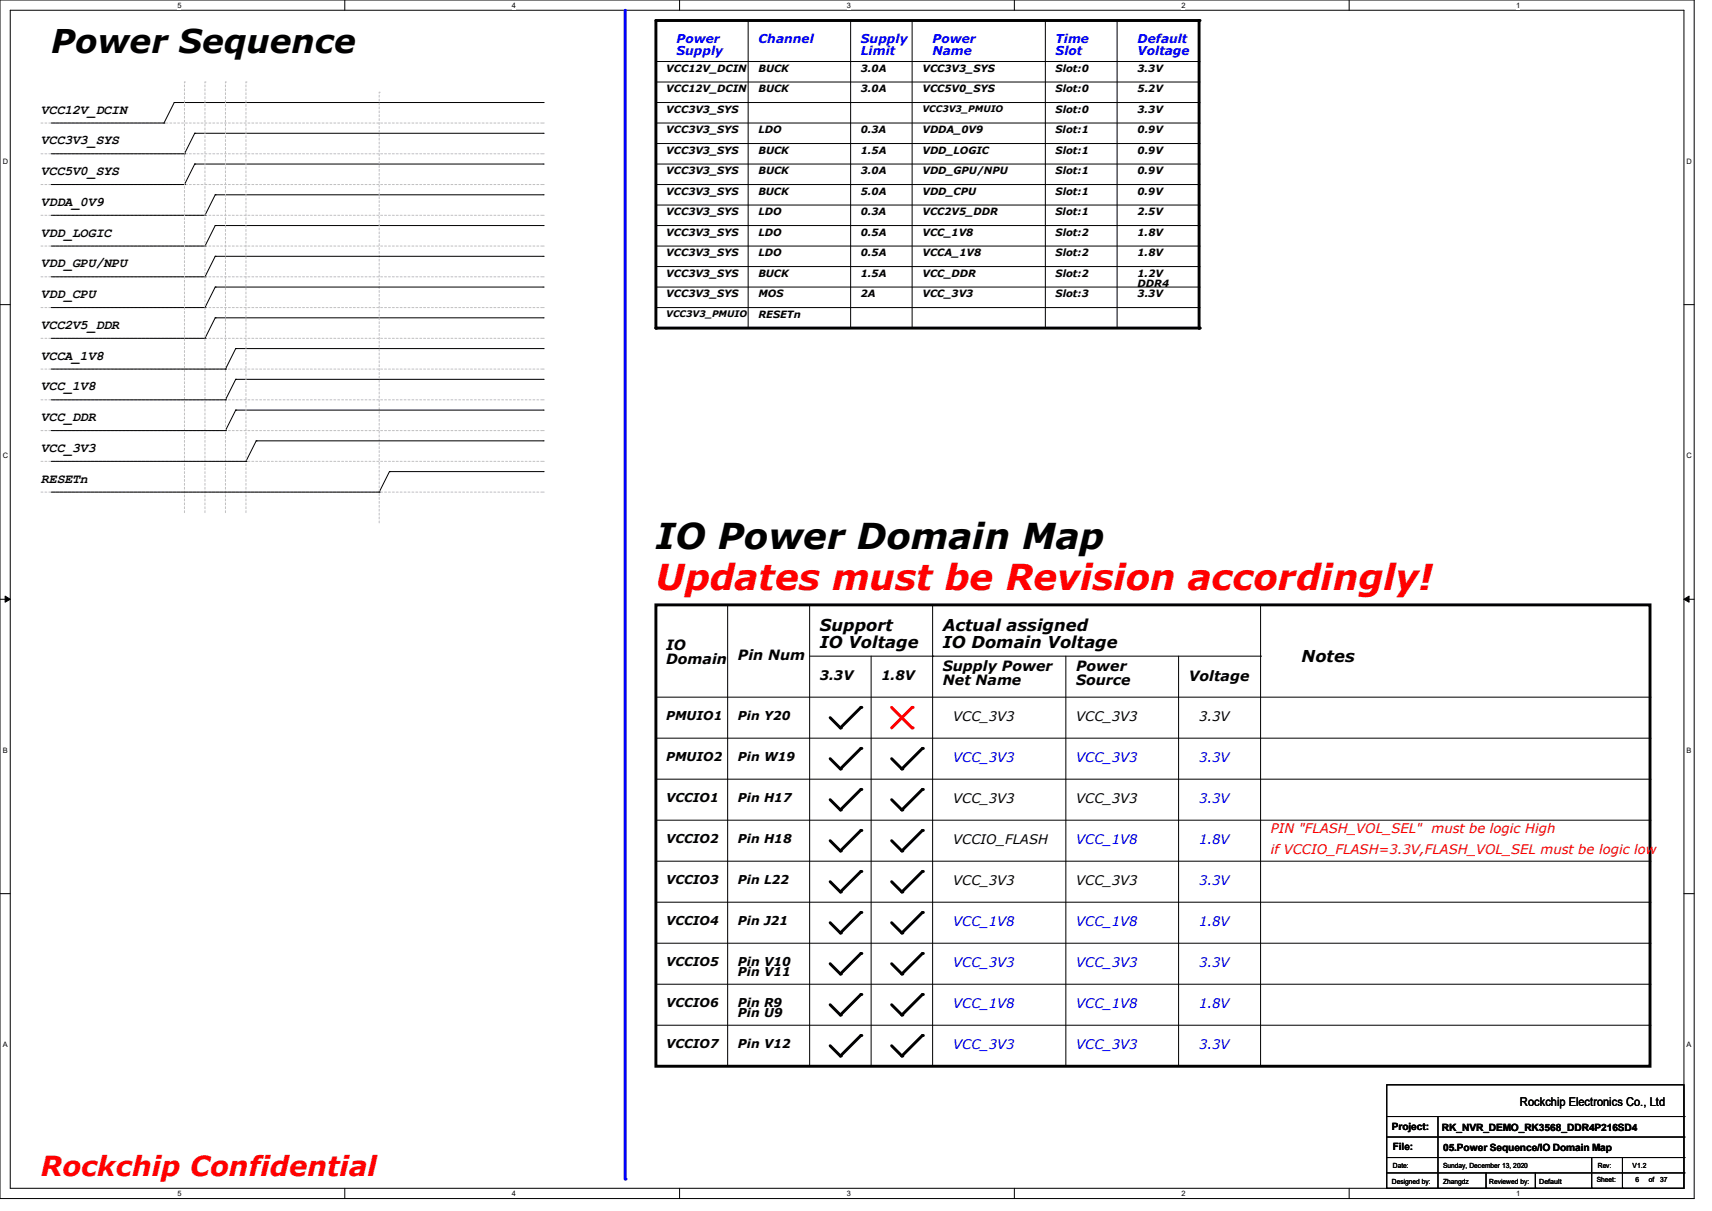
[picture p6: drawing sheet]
<svg xmlns="http://www.w3.org/2000/svg" width="297mm" height="210mm" viewBox="0 0 297 210" stroke-linecap="round" stroke-linejoin="round" font-family="sans-serif">
<path d="M0 0h293.9v207.9h-293.9zM1.8 1.8h290.3v204.3h-290.3z" fill="none" stroke="#000" stroke-width=".17"/>
<g fill="#fff">
<path d="M30.8 .2h.7v1.4h-.7z"/>
<path d="M30.8 206.2h.7v1.4h-.7z"/>
</g>
<path d="M59.8 0v1.8M59.8 206.1v1.8" fill="none" stroke="#000" stroke-width=".17"/>
<g fill="#fff">
<path d="M88.8 .2h.7v1.4h-.7z"/>
<path d="M88.8 206.2h.7v1.4h-.7z"/>
</g>
<path d="M117.9 0v1.8M117.9 206.1v1.8" fill="none" stroke="#000" stroke-width=".17"/>
<g fill="#fff">
<path d="M146.9 .2h.7v1.4h-.7z"/>
<path d="M146.9 206.2h.7v1.4h-.7z"/>
</g>
<path d="M176 0v1.8M176 206.1v1.8" fill="none" stroke="#000" stroke-width=".17"/>
<g fill="#fff">
<path d="M205 .2h.7v1.4h-.7z"/>
<path d="M205 206.2h.7v1.4h-.7z"/>
</g>
<path d="M234.1 0v1.8M234.1 206.1v1.8" fill="none" stroke="#000" stroke-width=".17"/>
<g fill="#fff">
<path d="M263.1 .2h.6v1.4h-.6z"/>
<path d="M263.1 206.2h.6v1.4h-.6z"/>
<path d="M.5 27.3h.9v1.4h-.9z"/>
<path d="M292.6 27.3h.9v1.4h-.9z"/>
<path d="M.5 78.4h.9v1.4h-.9z"/>
<path d="M292.6 78.4h.9v1.4h-.9z"/>
</g>
<path d="M0 52.8h1.8M292.1 52.8h1.8" fill="none" stroke="#000" stroke-width=".17"/>
<g fill="#fff">
<path d="M.5 129.5h.8v1.4h-.8z"/>
<path d="M292.6 129.5h.8v1.4h-.8z"/>
</g>
<path d="M0 103.9h1.8M292.1 103.9h1.8" fill="none" stroke="#000" stroke-width=".17"/>
<path d="M.9 103.4l.9 .5-.9 .5zM292.1 103.9l.9-.5v1z" fill="#000" stroke="#000" stroke-width=".17"/>
<g fill="#fff">
<path d="M.5 180.5h.8v1.4h-.8z"/>
<path d="M292.6 180.5h.8v1.4h-.8z"/>
</g>
<g fill="none" stroke="#000" stroke-width=".17">
<path d="M126.2 104.9v80M140.5 104.9v80M140.5 113.8h78.2M151.1 113.8v71.1M161.8 113.8h.1M161.8 104.9v80M184.9 113.8v71.1M204.5 113.8v71.1M218.7 113.8h.1M218.7 104.9v80M113.8 120.9h172.5M113.8 135.1h172.5"/>
<path d="M113.8 128h172.5M286.3 120.9h.1M286.3 135.1h.1M286.3 128h.1M0 155h1.8M113.8 142.2h172.5M113.8 149.4h172.5M113.8 156.5h172.5M286.3 142.2h.1M286.3 149.4h.1M286.3 156.5h.1M292.1 155h1.8"/>
<path d="M113.8 163.6h172.5M113.8 170.7h172.5M113.8 177.8h172.5M286.3 163.6h.1M286.3 170.7h.1M286.3 177.8h.1M126.2 184.9h.1M140.5 184.9h.1M151.1 184.9h.1M161.8 184.9h.1M184.9 184.9h.1M204.5 184.9h.1"/>
<path d="M218.7 184.9h.1"/>
</g>
<path d="M113.8 104.9h172.5v80h-172.5zM149.4 122.7l-3.6 3.5-1.8-1.7" fill="none" stroke="#000" stroke-width=".51"/>
<g fill="#000">
<circle cx="145.8" cy="126.2" r=".25"/>
<circle cx="149.4" cy="122.7" r=".25"/>
</g>
<path d="M158.2 122.7l-3.5 3.5" fill="none" stroke="#f00" stroke-width=".51"/>
<circle cx="158.2" cy="122.7" r=".25" fill="#f00"/>
<path d="M154.7 122.7l3.5 3.5" fill="none" stroke="#f00" stroke-width=".51"/>
<circle cx="158.2" cy="126.2" r=".25" fill="#f00"/>
<g fill="none" stroke="#000" stroke-width=".51">
<path d="M149.4 129.8l-3.6 3.5-1.8-1.7M149.4 136.9l-3.6 3.6-1.8-1.8M160 129.8l-3.5 3.5-1.8-1.7M160 136.9l-3.5 3.6-1.8-1.8M149.4 144l-3.6 3.6-1.8-1.8M149.4 151.1l-3.6 3.6-1.8-1.8M149.4 158.2l-3.6 3.6-1.8-1.8M160 144l-3.5 3.6-1.8-1.8M160 151.1l-3.5 3.6-1.8-1.8M160 158.2l-3.5 3.6-1.8-1.8M149.4 165.4l-3.6 3.5-1.8-1.8M149.4 172.5l-3.6 3.5-1.8-1.8"/>
<path d="M149.4 179.6l-3.6 3.5-1.8-1.7M160 165.4l-3.5 3.5-1.8-1.8M160 172.5l-3.5 3.5-1.8-1.8M160 179.6l-3.5 3.5-1.8-1.7"/>
</g>
<g fill="#000">
<circle cx="145.8" cy="133.3" r=".25"/>
<circle cx="149.4" cy="129.8" r=".25"/>
<circle cx="149.4" cy="136.9" r=".25"/>
<circle cx="156.5" cy="133.3" r=".25"/>
<circle cx="160" cy="136.9" r=".25"/>
<circle cx="160" cy="129.8" r=".25"/>
<circle cx="145.8" cy="147.6" r=".25"/>
<circle cx="145.8" cy="154.7" r=".25"/>
<circle cx="145.8" cy="140.5" r=".25"/>
<circle cx="149.4" cy="151.1" r=".25"/>
<circle cx="149.4" cy="144" r=".25"/>
<circle cx="149.4" cy="158.2" r=".25"/>
<circle cx="156.5" cy="147.6" r=".25"/>
<circle cx="156.5" cy="154.7" r=".25"/>
<circle cx="156.5" cy="140.5" r=".25"/>
<circle cx="160" cy="144" r=".25"/>
<circle cx="160" cy="151.1" r=".25"/>
<circle cx="160" cy="158.2" r=".25"/>
<circle cx="145.8" cy="168.9" r=".25"/>
<circle cx="145.8" cy="161.8" r=".25"/>
<circle cx="145.8" cy="176" r=".25"/>
<circle cx="149.4" cy="165.4" r=".25"/>
<circle cx="149.4" cy="172.5" r=".25"/>
<circle cx="149.4" cy="179.6" r=".25"/>
<circle cx="156.5" cy="168.9" r=".25"/>
<circle cx="156.5" cy="161.8" r=".25"/>
<circle cx="156.5" cy="176" r=".25"/>
<circle cx="160" cy="165.4" r=".25"/>
<circle cx="160" cy="172.5" r=".25"/>
<circle cx="160" cy="179.6" r=".25"/>
<circle cx="145.8" cy="183.1" r=".25"/>
<circle cx="156.5" cy="183.1" r=".25"/>
</g>
<path d="M108.5 1.8v202.7" fill="none" stroke="#00f" stroke-width=".51"/>
<circle cx="108.5" cy="204.5" r=".25" fill="#00f"/>
<g fill="none" stroke="#c0c0c0" stroke-width=".17" stroke-dasharray=".3">
<path d="M32 14.2h.1M35.6 14.2h.1M39.1 14.2h.1M42.7 14.2h.1M65.8 16h.1M7.1 26.7h87.1M7.1 32h87.1M7.1 37.3h87.1M7.1 21.3h87.1M94.2 26.7h.1M94.2 32h.1M94.2 37.3h.1"/>
<path d="M94.2 21.3h.1M7.1 42.7h87.1M7.1 58.7h87.1M7.1 48h87.1M7.1 53.3h87.1M94.2 42.7h.1M94.2 58.7h.1M94.2 48h.1M94.2 53.3h.1M7.1 64h87.1M7.1 69.3h87.1M7.1 74.7h87.1"/>
<path d="M94.2 64h.1M94.2 69.3h.1M94.2 74.7h.1M7.1 85.3h87.1M7.1 80h87.1M32 88.9v-74.7M35.6 88.9v-74.7M39.1 88.9v-74.7M42.7 88.9v-74.7M65.8 90.7v-74.7M94.2 85.3h.1M94.2 80h.1"/>
</g>
<g fill="none" stroke="#000" stroke-width=".17">
<path d="M30.2 17.8h.1M30.2 17.8l-1.8 3.5M30.2 17.8h64M94.2 17.8h.1M113.8 17.8h94.2M113.8 10.7h94.2M113.8 14.2h94.2M129.8 3.6v53.3M147.6 3.6v53.3M158.2 3.6v53.3M181.4 3.6v53.3M193.8 3.6v53.3"/>
<path d="M208 10.7h.1M208 14.2h.1M208 17.8h.1M8.9 32h23.1M8.9 26.7h23.1M8.9 37.3h26.7M8.9 21.3h19.5M28.4 21.3h.1M32 32h.1M32 26.7h.1M33.8 23.1h.1M33.8 28.4h.1"/>
<path d="M33.8 23.1l-1.8 3.6M33.8 23.1h60.4M33.8 28.4l-1.8 3.6M33.8 28.4h60.4M35.6 37.3h.1M37.3 39.1h.1M37.3 33.8h.1M37.3 39.1l-1.7 3.6M37.3 39.1h56.9M37.3 33.8l-1.7 3.5M37.3 33.8h56.9M94.2 39.1h.1"/>
<path d="M94.2 23.1h.1M94.2 28.4h.1M94.2 33.8h.1M113.8 39.1h94.2M113.8 28.4h94.2M113.8 32h94.2M113.8 21.3h94.2M113.8 24.9h94.2M113.8 35.6h94.2M208 21.3h.1M208 24.9h.1M208 28.4h.1"/>
<path d="M208 32h.1M208 35.6h.1M208 39.1h.1M8.9 42.7h26.7M8.9 48h26.7M8.9 53.3h26.7M8.9 58.7h26.7M35.6 42.7h.1M35.6 48h.1M35.6 53.3h.1M35.6 58.7h.1M37.3 55.1h.1"/>
<path d="M37.3 44.4h.1M37.3 49.8h.1M37.3 55.1l-1.7 3.6M37.3 55.1h56.9M37.3 44.4l-1.7 3.6M37.3 44.4h56.9M37.3 49.8l-1.7 3.5M37.3 49.8h56.9M94.2 55.1h.1M94.2 44.4h.1M94.2 49.8h.1M113.8 42.7h94.2"/>
<path d="M113.8 49.8h94.2M113.8 53.3h94.2M113.8 46.2h94.2M129.8 56.9h.1M147.6 56.9h.1M158.2 56.9h.1M181.4 56.9h.1M193.8 56.9h.1M208 42.7h.1M208 46.2h.1M208 49.8h.1M208 53.3h.1"/>
<path d="M8.9 74.7h30.2M8.9 69.3h30.2M8.9 64h30.2M39.1 74.7h.1M39.1 69.3h.1M39.1 64h.1M40.9 60.5h.1M40.9 65.8h.1M40.9 71.1h.1M40.9 60.5l-1.8 3.5M40.9 60.5h53.3M40.9 65.8l-1.8 3.5"/>
<path d="M40.9 65.8h53.3M40.9 71.1l-1.8 3.6M40.9 71.1h53.3M44.4 76.5h.1M44.4 76.5l-1.7 3.5M44.4 76.5h49.8M94.2 60.5h.1M94.2 65.8h.1M94.2 71.1h.1M94.2 76.5h.1M8.9 80h33.8M8.9 85.3h56.9"/>
<path d="M42.7 80h.1M65.8 85.3h.1M67.6 81.8h.1M67.6 81.8l-1.8 3.5M67.6 81.8h26.6M94.2 81.8h.1M240.6 188.1h51.5v18h-51.5zM240.6 193.6h51.5M240.6 197.2h51.5M249.5 193.6v12.5M292.1 193.6h.1M292.1 197.2h.1"/>
<path d="M240.6 200.7h51.5M240.6 203.4h51.5M249.5 206.1h.1M257.8 206.1h.1M257.8 203.4v2.7M266.4 206.1h.1M266.4 203.4v2.7M276.1 206.1h.1M276.1 200.7v5.4M281.5 206.1h.1M281.5 200.7v5.4M292.1 200.7h.1"/>
<path d="M292.1 203.4h.1"/>
</g>
<path d="M113.8 3.6h94.2v53.3h-94.2z" fill="none" stroke="#000" stroke-width=".51"/>
<g fill="#000">
<circle cx="208" cy="3.6" r=".25"/>
<circle cx="113.8" cy="56.9" r=".25"/>
<circle cx="208" cy="56.9" r=".25"/>
</g>
<text font-size="6.2" x="113.8" y="95.1">IO Power Domain Map</text>
<text font-size="6.2" fill="#f00" x="113.8" y="102.2">Updates must be Revision accordingly!</text>
<text font-size="5.7" x="8.9" y="9.2">Power Sequence</text>
<text font-size="4.8" fill="#f00" x="7.1" y="204">Rockchip Confidential</text>
<g font-size="2.8">
<text x="142.2" y="109.5">Support</text>
<text x="142.2" y="112.4">IO Voltage</text>
<text x="163.6" y="109.5">Actual assigned</text>
<text x="163.6" y="112.4">IO Domain Voltage</text>
<text x="225.8" y="114.9">Notes</text>
</g>
<g font-size="2.5">
<text x="115.6" y="112.7">IO</text>
<text x="115.6" y="115.2">Domain</text>
<text x="128" y="114.5">Pin Num</text>
<text x="163.6" y="116.3">Supply Power</text>
<text x="163.6" y="118.7">Net Name</text>
<text x="186.7" y="116.3">Power</text>
<text x="186.7" y="118.7">Source</text>
<text x="206.2" y="118.1">Voltage</text>
</g>
<g font-size="2.3">
<text x="7.1" y="19.7">VCC12V_DCIN</text>
<text x="7.1" y="25">VCC3V3_SYS</text>
<text x="7.1" y="35.7">VDDA_0V9</text>
<text x="7.1" y="30.4">VCC5V0_SYS</text>
<text x="7.1" y="41">VDD_LOGIC</text>
<text x="7.1" y="46.4">VDD_GPU/NPU</text>
<text x="7.1" y="51.7">VDD_CPU</text>
<text x="7.1" y="57">VCC2V5_DDR</text>
<text x="7.1" y="62.4">VCCA_1V8</text>
<text x="7.1" y="67.7">VCC_1V8</text>
<text x="7.1" y="73">VCC_DDR</text>
<text x="7.1" y="83.7">RESETn</text>
<text x="7.1" y="78.4">VCC_3V3</text>
<text x="142.2" y="117.9">3.3V</text>
<text x="152.9" y="117.9">1.8V</text>
<text x="165.4" y="125">VCC_3V3</text>
<text x="186.7" y="125">VCC_3V3</text>
<text x="208" y="125">3.3V</text>
<text x="165.4" y="139.2">VCC_3V3</text>
<text x="186.7" y="139.2">VCC_3V3</text>
<text x="165.4" y="146.3">VCCIO_FLASH</text>
<text x="165.4" y="153.4">VCC_3V3</text>
<text x="186.7" y="153.4">VCC_3V3</text>
</g>
<g font-size="2.3" fill="#00f">
<text x="165.4" y="132.1">VCC_3V3</text>
<text x="186.7" y="132.1">VCC_3V3</text>
<text x="208" y="132.1">3.3V</text>
<text x="208" y="139.2">3.3V</text>
<text x="186.7" y="146.3">VCC_1V8</text>
<text x="208" y="146.3">1.8V</text>
<text x="208" y="153.4">3.3V</text>
<text x="165.4" y="160.5">VCC_1V8</text>
<text x="186.7" y="160.5">VCC_1V8</text>
<text x="208" y="160.5">1.8V</text>
<text x="165.4" y="167.6">VCC_3V3</text>
<text x="186.7" y="167.6">VCC_3V3</text>
<text x="208" y="167.6">3.3V</text>
<text x="165.4" y="174.8">VCC_1V8</text>
<text x="186.7" y="174.8">VCC_1V8</text>
<text x="208" y="174.8">1.8V</text>
<text x="165.4" y="181.9">VCC_3V3</text>
<text x="186.7" y="181.9">VCC_3V3</text>
<text x="208" y="181.9">3.3V</text>
</g>
<g font-size="2.3" fill="#f00">
<text x="220.5" y="144.5">PIN &quot;FLASH_VOL_SEL&quot; must be logic High</text>
<text x="220.5" y="148.1">if VCCIO_FLASH=3.3V,FLASH_VOL_SEL must be logic low</text>
</g>
<g font-size="2.1" fill="#00f">
<text x="117.3" y="7.5">Power</text>
<text x="117.3" y="9.6">Supply</text>
<text x="131.6" y="7.5">Channel</text>
<text x="149.4" y="7.5">Supply</text>
<text x="149.4" y="9.6">Limit</text>
<text x="161.8" y="7.5">Power</text>
<text x="161.8" y="9.6">Name</text>
<text x="183.1" y="7.5">Time</text>
<text x="183.1" y="9.6">Slot</text>
<text x="197.4" y="7.5">Default</text>
<text x="197.4" y="9.6">Voltage</text>
</g>
<g font-size="2.1">
<text x="115.6" y="124.8">PMUIO1</text>
<text x="128" y="124.8">Pin Y20</text>
<text x="115.6" y="131.9">PMUIO2</text>
<text x="128" y="131.9">Pin W19</text>
<text x="115.6" y="139">VCCIO1</text>
<text x="128" y="139">Pin H17</text>
<text x="115.6" y="146.1">VCCIO2</text>
<text x="128" y="146.1">Pin H18</text>
<text x="115.6" y="153.2">VCCIO3</text>
<text x="128" y="153.2">Pin L22</text>
<text x="115.6" y="160.4">VCCIO4</text>
<text x="128" y="160.4">Pin J21</text>
<text x="115.6" y="167.5">VCCIO5</text>
<text x="128" y="167.5">Pin V10</text>
<text x="128" y="169.2">Pin V11</text>
<text x="115.6" y="174.6">VCCIO6</text>
<text x="128" y="174.6">Pin R9</text>
<text x="128" y="176.4">Pin U9</text>
<text x="115.6" y="181.7">VCCIO7</text>
<text x="128" y="181.7">Pin V12</text>
<text x="263.7" y="191.9">Rockchip Electronics Co., Ltd</text>
</g>
<g font-size="1.7">
<text x="115.6" y="12.4">VCC12V_DCIN</text>
<text x="115.6" y="16">VCC12V_DCIN</text>
<text x="131.6" y="12.4">BUCK</text>
<text x="131.6" y="16">BUCK</text>
<text x="149.3" y="12.4">3.0A</text>
<text x="149.4" y="16">3.0A</text>
<text x="160" y="12.4">VCC3V3_SYS</text>
<text x="160" y="16">VCC5V0_SYS</text>
<text x="183.1" y="16">Slot:0</text>
<text x="183.1" y="12.4">Slot:0</text>
<text x="197.4" y="16">5.2V</text>
<text x="197.4" y="12.4">3.3V</text>
<text x="115.6" y="23.1">VCC3V3_SYS</text>
<text x="115.6" y="19.5">VCC3V3_SYS</text>
<text x="131.6" y="23.1">LDO</text>
<text x="149.3" y="23.1">0.3A</text>
<text x="160" y="23.1">VDDA_0V9</text>
<text x="183.1" y="19.5">Slot:0</text>
<text x="183.1" y="23.1">Slot:1</text>
<text x="197.4" y="23.1">0.9V</text>
<text x="197.4" y="19.5">3.3V</text>
<text x="115.6" y="26.6">VCC3V3_SYS</text>
<text x="131.6" y="26.6">BUCK</text>
<text x="149.3" y="26.6">1.5A</text>
<text x="160" y="26.6">VDD_LOGIC</text>
<text x="183.1" y="26.6">Slot:1</text>
<text x="197.4" y="26.6">0.9V</text>
<text x="115.6" y="30.2">VCC3V3_SYS</text>
<text x="115.6" y="33.7">VCC3V3_SYS</text>
<text x="131.6" y="33.7">BUCK</text>
<text x="131.6" y="30.2">BUCK</text>
<text x="149.3" y="30.2">3.0A</text>
<text x="149.4" y="33.7">5.0A</text>
<text x="160" y="33.7">VDD_CPU</text>
<text x="160" y="30.2">VDD_GPU/NPU</text>
<text x="183.1" y="30.2">Slot:1</text>
<text x="183.1" y="33.7">Slot:1</text>
<text x="197.4" y="30.2">0.9V</text>
<text x="197.4" y="33.7">0.9V</text>
<text x="115.6" y="40.9">VCC3V3_SYS</text>
<text x="115.6" y="37.3">VCC3V3_SYS</text>
<text x="131.6" y="37.3">LDO</text>
<text x="131.6" y="40.9">LDO</text>
<text x="149.3" y="37.3">0.3A</text>
<text x="149.4" y="40.9">0.5A</text>
<text x="160" y="37.3">VCC2V5_DDR</text>
<text x="160" y="40.9">VCC_1V8</text>
<text x="183.1" y="40.9">Slot:2</text>
<text x="183.1" y="37.3">Slot:1</text>
<text x="197.4" y="40.9">1.8V</text>
<text x="197.4" y="37.3">2.5V</text>
<text x="115.6" y="44.4">VCC3V3_SYS</text>
<text x="115.6" y="48">VCC3V3_SYS</text>
<text x="131.6" y="44.4">LDO</text>
<text x="131.6" y="48">BUCK</text>
<text x="149.4" y="48">1.5A</text>
<text x="149.4" y="44.4">0.5A</text>
<text x="160" y="48">VCC_DDR</text>
<text x="160" y="44.4">VCCA_1V8</text>
<text x="183.1" y="44.4">Slot:2</text>
<text x="183.1" y="48">Slot:2</text>
<text x="197.3" y="48">1.2V</text>
<text x="197.4" y="44.4">1.8V</text>
<text x="115.6" y="51.5">VCC3V3_SYS</text>
<text x="131.6" y="51.5">MOS</text>
<text x="149.4" y="51.5">2A</text>
<text x="160" y="51.5">VCC_3V3</text>
<text x="183.1" y="51.5">Slot:3</text>
<text x="197.4" y="51.5">3.3V</text>
<text x="197.4" y="49.7">DDR4</text>
<text x="131.6" y="55.1">RESETn</text>
<text x="241.5" y="196">Project:</text>
<text x="250.1" y="196.1">RK_NVR_DEMO_RK3568_DDR4P216SD4</text>
<text x="241.6" y="199.5">File:</text>
<text x="250.4" y="199.7">05.Power Sequence/IO Domain Map</text>
</g>
<g font-size="1.6">
<text x="160" y="19.4">VCC3V3_PMUIO</text>
<text x="115.6" y="54.9">VCC3V3_PMUIO</text>
</g>
<g font-size="1.3">
<text x="30.8" y="1.3">5</text>
<text x="88.8" y="1.3">4</text>
<text x="146.9" y="1.3">3</text>
<text x="205" y="1.3">2</text>
<text x="263.1" y="1.3">1</text>
<text x=".5" y="28.4">D</text>
<text x="292.6" y="28.4">D</text>
<text x=".5" y="79.5">C</text>
<text x="292.6" y="79.5">C</text>
<text x=".5" y="130.6">B</text>
<text x="292.6" y="130.6">B</text>
<text x=".5" y="181.7">A</text>
<text x="292.6" y="181.7">A</text>
<text x="30.8" y="207.4">5</text>
<text x="88.8" y="207.4">4</text>
<text x="146.9" y="207.4">3</text>
<text x="205" y="207.4">2</text>
<text x="263.1" y="207.4">1</text>
</g>
<g font-size="1.2">
<text x="241.6" y="202.6">Date:</text>
<text x="250.4" y="202.6">Sunday, December 13, 2020</text>
<text x="277.2" y="202.6">Rev:</text>
<text x="283.2" y="202.6">V1.2</text>
<text x="241.5" y="205.3">Designed by:</text>
<text x="250.4" y="205.3">Zhangdz</text>
<text x="258.4" y="205.3">Reviewed by:</text>
<text x="267" y="205.3">Default</text>
<text x="277" y="205.1">Sheet:</text>
<text x="283.8" y="205.1">6</text>
<text x="286" y="205.1">of</text>
<text x="288" y="205.1">37</text>
</g>
</svg>
